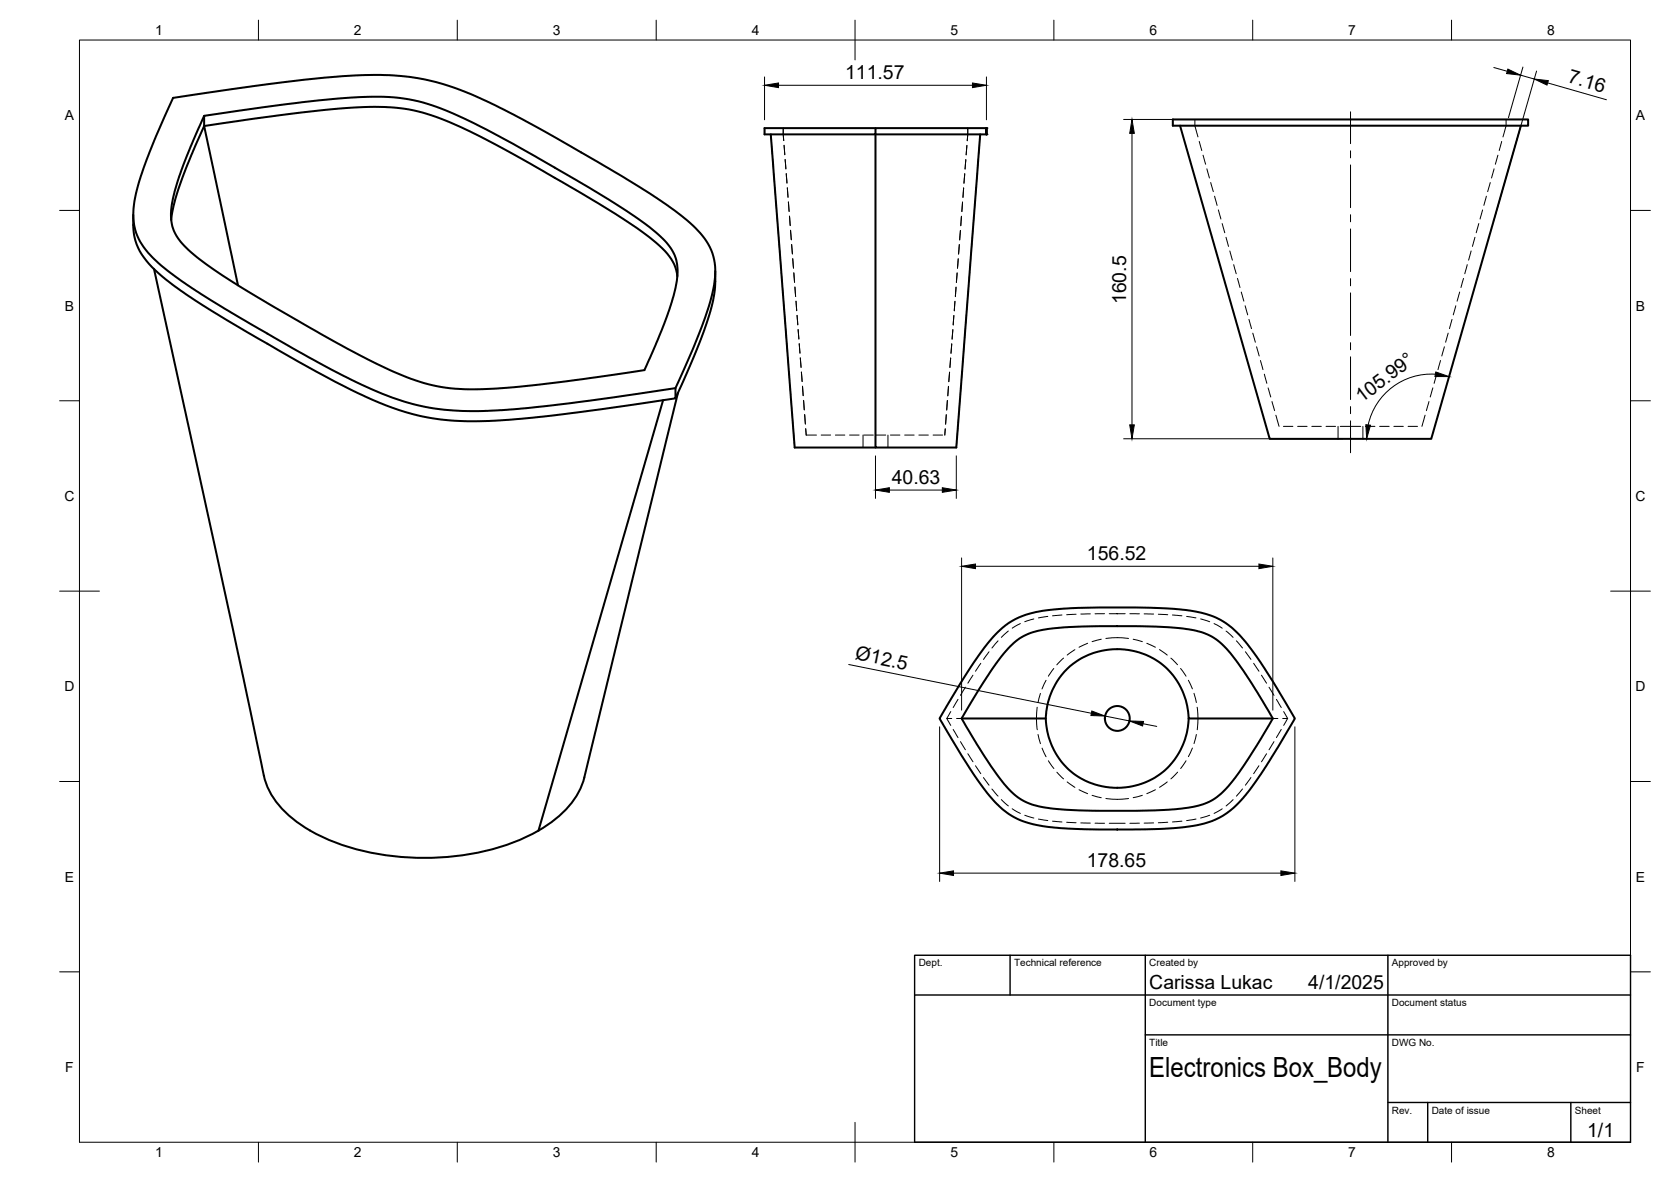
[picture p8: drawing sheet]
<svg xmlns="http://www.w3.org/2000/svg" width="420mm" height="297mm" viewBox="0 0 420 297" stroke-linecap="round" stroke-linejoin="round" font-family="sans-serif">
<!-- layer: Visible -->
<g fill="none" stroke="#000" stroke-width=".51">
<path d="M51.3 29.1l-1.9 4.4a77.2 77.2 0 0 0-6.2 18.2 11.2 11.2 0 0 0 4.3 11.2 115.1 115.1 0 0 0 18.8 12.7l10.7 6.2a200.7 200.7 0 0 0 26.3 13.4 47.5 47.5 0 0 0 21.4 2.4 462.7 462.7 0 0 0 37.3-4.6l2-4.4a77.2 77.2 0 0 0 6.2-18.2 11.2 11.2 0 0 0-4.3-11.1 116.6 116.6 0 0 0-18.8-12.7l-6.6-3.9a237.8 237.8 0 0 0-29.7-15.5 45.5 45.5 0 0 0-20.9-2.8 442.2 442.2 0 0 0-38.6 4.7v2.6l-1.7 3.8a104.7 104.7 0 0 0-6 16.4l-.5 3.4M193.8 33.8l6 78.7h20.3M220.1 32.2h-27.9v1.6h27.9v-1.6h27.9M246.5 33.8l-6 78.7h-20.4v-78.7h27.9M248 32.2v1.6v-1.6M294.9 30h89.3v1.6h-89.3zM296.7 31.6l22.6 78.7h40.6l22.5-78.7M33.5 54l.1 4.1a14.9 14.9 0 0 0 5.4 9.8 128.8 128.8 0 0 0 21 14.3l15.1 8.7a141.7 141.7 0 0 0 27 12.7 71.1 71.1 0 0 0 25.4 1.9l8.3-.7a742.8 742.8 0 0 0 34-4.7v-2.6l1.2-2.4a116.6 116.6 0 0 0 8.4-22.5 15.1 15.1 0 0 0-5.2-15.9 144.1 144.1 0 0 0-22.8-15.3l-16.2-9.3-13-6.7a61.1 61.1 0 0 0-33.2-6.4 494.3 494.3 0 0 0-45.5 5.6 138.8 138.8 0 0 0-9.3 24 15.5 15.5 0 0 0 1.5 12.8 40.6 40.6 0 0 0 11.3 10.2l9.5 6 17.4 10.1a156.2 156.2 0 0 0 27.3 13.1 68.8 68.8 0 0 0 25.7 2.2l7.9-.7a649.4 649.4 0 0 0 35-4.8M38.7 67.6l19.9 90.8 7.7 36.5M170.3 69.4a12.5 12.5 0 0 0-5.2-8.3 180.5 180.5 0 0 0-24.4-15.7l-.6-.4a206.9 206.9 0 0 0-30.4-15.6 47.8 47.8 0 0 0-21.3-2.3 459.1 459.1 0 0 0-37.1 4.6l8.5 40M179.9 68.1a27.8 27.8 0 0 1-.8 8.2l-1.2 4.4-2 5.5-6.1 13.9M170.5 98.8l-23.6 96.6a21.6 21.6 0 0 1-10.1 12.5l-1.4 .8"/>
<path d="M166.7 100.6l-31.3 108.1M250.7 159.1a20.5 20.5 0 0 1 13.2-5.8l7.2-.5 9.8-.1a105.8 105.8 0 0 1 21.2 1.3 19.5 19.5 0 0 1 11.6 7.9 176.2 176.2 0 0 1 11.9 18.7l-8.2 13.5a36 36 0 0 1-9.9 10.9 28.7 28.7 0 0 1-13.4 3.2l-10.3 .3a139.9 139.9 0 0 1-22.8-1.1 19.4 19.4 0 0 1-12.8-8.2 176.2 176.2 0 0 1-12-18.6l2.2-3.7a101.5 101.5 0 0 1 11.4-16.9zM254 162.5a14.4 14.4 0 0 1 9.5-4.4 234.7 234.7 0 0 1 28.8-.5 31.2 31.2 0 0 1 11.8 2.1 20.6 20.6 0 0 1 7.3 7.1l3.3 5 5.3 8.8a103 103 0 0 1-11.6 17.5 14.1 14.1 0 0 1-9.6 4.9 188.4 188.4 0 0 1-24.1 .7h-3.5a38.3 38.3 0 0 1-13.1-2.1 19.3 19.3 0 0 1-7.7-7.3l-3.3-5-5.3-8.7 7.2-11.8 2.6-3.5zM66.3 194.9a20.5 20.5 0 0 0 9 12.2 55.8 55.8 0 0 0 31.4 8.5 58.7 58.7 0 0 0 28.7-6.9M241.8 180.6h21.2M298.9 180.6a18.1 18.1 0 0 1-10.5 15.8 18.1 18.1 0 0 1-18.8-2.3 17.5 17.5 0 0 1-5-20.6 17.5 17.5 0 0 1 18.6-10.2 17.5 17.5 0 0 1 15.7 17.3h21.1"/>
<circle cx="280.9" cy="180.5" r="3.1"/>
</g>
<!-- layer: Hidden -->
<g fill="none" stroke="#000" stroke-width=".25">
<path d="M192.2 32.2v1.6M193.8 33.8l.1 1.3M194 36.3l.2 2.4M194.3 39.9l.2 2.3M196.9 33.8l.2 1.5zM196.9 32.2v1.6M197.3 38.9l-.2-2.4 .2 2.4M243.1 36.5l-.2 2.4 .2-2.3M243.3 33.8l-.1 1.6M243.3 32.2v1.6M243.3 33.8l-.1 1.5M246 39.9l-.2 2.3"/>
<path d="M246.3 36.3l-.2 2.4M246.5 33.8l-.1 1.3M248 32.2v1.6M300.4 30v1.6l.8 2.8M301.5 35.5l.7 2.3M302.5 39l.6 2.3M376.6 39l-.6 2.3M377.6 35.5l-.6 2.3M378.7 30v1.6l-.8 2.8M194.5 43.4l.2 2.4M194.8 47l.2 2.4M195.1 50.6l.2 2.3"/>
<path d="M195.4 54.1l.1 2.4M195.6 57.7l.2 2.4M197.4 40.1l.2 2.3M197.4 40.1l.2 2.4M197.9 46l-.2-2.4 .2 2.4M198.1 49.6l-.1-2.4 .1 2.4M198.2 50.7l.2 2.4M198.2 50.8l.2 2.4M198.5 54.3l.2 2.4zM198.8 57.9l.2 2.3M198.8 57.9l.2 2.4M241.5 57.9l-.2 2.4 .2-2.4"/>
<path d="M241.7 54.4l-.1 2.3M241.7 54.3l-.1 2.4M242 50.8l-.1 2.4zM242.3 47.2l-.2 2.4 .2-2.3M242.6 43.7l-.2 2.4M242.6 43.7l-.2 2.3M242.8 40.1l-.1 2.4zM244.6 57.7l-.1 2.4M244.9 54.1l-.2 2.4M245.2 50.6l-.2 2.3M245.4 47l-.1 2.4M245.7 43.4l-.2 2.4"/>
<path d="M303.5 42.4l.6 2.3M304.4 45.9l.7 2.3M305.4 49.3l.6 2.3M306.3 52.8l.7 2.2M307.3 56.2l.7 2.3M308.3 59.6l.6 2.3M370.9 59.6l-.7 2.3M371.8 56.2l-.6 2.3M372.8 52.8l-.6 2.2M373.7 49.3l-.6 2.3M374.7 45.9l-.6 2.3M375.7 42.4l-.7 2.3"/>
<path d="M195.9 61.2l.2 2.4M196.2 64.8l.2 2.4M196.4 68.4l.2 2.3M196.7 71.9l.2 2.4M197 75.5l.2 2.4M197.3 79l.1 2.4M199.1 61.4l.1 2.4-.1-2.3M199.3 65l.2 2.4-.2-2.4M199.6 68.5l.2 2.4M199.6 68.6l.2 2.4M199.9 72.1l.1 2.4-.1-2.4M200.2 75.7l.1 2.3z"/>
<path d="M200.4 79.2l.2 2.4M200.4 79.3l.2 2.3M239.8 79.3l-.1 2.4zM240.1 75.7l-.2 2.4M240.2 74.5l.2-2.3-.2 2.4M240.7 68.6l-.2 2.4zM240.7 67.4l.2-2.3-.2 2.3M241 63.8l.2-2.3-.2 2.4M243 79l-.2 2.4M243.3 75.5l-.2 2.4M243.5 71.9l-.1 2.4M243.8 68.4l-.2 2.3"/>
<path d="M244.1 64.8l-.2 2.4M244.4 61.2l-.2 2.4M309.2 63.1l.7 2.3M310.2 66.5l.6 2.3M311.1 70l.7 2.2M312.1 73.4l.7 2.3M313.1 76.8l.6 2.3M366.1 76.8l-.7 2.3M367 73.4l-.6 2.3M368 70l-.7 2.2M368.9 66.5l-.6 2.3M369.9 63.1l-.6 2.3"/>
<path d="M197.5 82.6l.2 2.4M197.8 86.2l.2 2.3M198.1 89.7l.2 2.4M198.4 93.3l.1 2.4M198.6 96.9l.2 2.3M200.7 82.8l.2 2.4-.2-2.4M201 86.4l.1 2.3zM201.4 92.3l-.2-2.4 .2 2.4M201.5 93.5l.2 2.3M201.5 93.5l.2 2.4M201.8 97.1l.2 2.3M238.5 97.1l-.2 2.4"/>
<path d="M238.6 95.9l.2-2.4-.2 2.4M239 90l-.2 2.4 .2-2.4M239.3 86.4l-.2 2.4M239.4 85.2l.2-2.3-.2 2.3M241.6 96.9l-.1 2.3M241.9 93.3l-.2 2.4M242.2 89.7l-.2 2.4M242.5 86.2l-.2 2.3M242.7 82.6l-.2 2.4M314 80.3l.7 2.3M315 83.7l.6 2.3M316 87.2l.6 2.3"/>
<path d="M316.9 90.6l.7 2.3M317.9 94l.6 2.3M318.9 97.5l.6 2.3M360.3 97.5l-.7 2.3M361.2 94l-.6 2.3M362.2 90.6l-.6 2.3M363.2 87.2l-.7 2.3M364.1 83.7l-.6 2.3M365.1 80.3l-.7 2.3M198.9 100.4l.2 2.4M199.2 104l.1 2.4M199.5 107.6l.1 2.3"/>
<path d="M199.7 111.1l.1 1.4M202.1 100.6l.1 2.4M202.3 104.2l.2 2.3M202.3 104.2l.2 2.4M202.6 107.8l.1 1.5h2.6M206.5 109.3h2.4M210.1 109.3h2.3M213.6 109.3h2.4M217 109.3v3.2M217.2 109.3h2.4M220.1 109.3h2.6M223.3 109.3v3.2"/>
<path d="M223.9 109.3h2.4M227.5 109.3h2.3M231 109.3h2.4M234.6 109.3h2.4M237.7 107.8l-.1 1.5M237.9 104.2l-.1 2.4zM238.2 100.6l-.2 2.4 .2-2.3M240.6 111.1l-.1 1.4M240.8 107.6l-.2 2.3M241.1 104l-.2 2.4M241.4 100.4l-.2 2.4M319.8 100.9l.7 2.3"/>
<path d="M320.8 104.3l.8 2.9M322.7 107.2h2.4M326.3 107.2h2.4M329.8 107.2h2.4M333.4 107.2h2.4M336.4 107.2v3.1M337 107.2h5.1M342.7 107.2v3.1M343.3 107.2h2.4M346.9 107.2h2.4M350.5 107.2h2.3M354.1 107.2h2.3"/>
<path d="M358.3 104.3l-.8 2.9M359.3 100.9l-.7 2.3M253.5 158.6l-1.7 1.6M256.6 156.7l-2.1 1.2M259.9 155.5l-2.2 .7M263.5 154.9l-2.4 .4M267 154.5l-2.4 .3M270.6 154.4l-2.4 .1M274.2 154.3h-2.4M277.7 154.2h-2.4M278.9 154.2h4M284.1 154.2h2.4"/>
<path d="M287.7 154.3h2.4M291.3 154.4l2.3 .1M294.8 154.5l2.4 .3M298.4 154.9l2.3 .4M301.9 155.5l2.3 .7M305.3 156.7l2 1.2M308.3 158.6l1.7 1.6M239.1 178.8l-1 1.8 1 1.7M240.9 175.8l-1.2 2M242.7 172.7l-1.2 2M244.6 169.7l-1.2 2M246.6 166.7l-1.3 2"/>
<path d="M248.7 163.8l-1.4 1.9M251 161l-1.6 1.8M260.8 177.7l-.2 2.9 .2 2.8M261.6 174.3l-.6 2.2M263 171l-1 2.1M265 168l-1.4 1.9M267.4 165.4l-1.7 1.7M270.3 163.3l-2 1.3M273.5 161.7l-2.2 1M276.9 160.6l-2.3 .7M278.1 160.5l2.8-.3 2.9 .3M284.9 160.6l2.3 .7"/>
<path d="M288.4 161.7l2.1 1M291.5 163.2l2 1.4M294.4 165.4l1.7 1.7M296.8 168l1.4 1.9M298.8 170.9l1 2.2M300.2 174.2l.6 2.3M301 177.7l.2 2.9-.2 2.8M310.9 161l1.5 1.8M313.1 163.8l1.4 1.9M315.2 166.7l1.3 2M317.2 169.7l1.3 2M319.1 172.7l1.2 2"/>
<path d="M321 175.8l1.2 2M322.8 178.8l1 1.8M238.1 180.6h1.2M239.7 183.3l1.2 2.1M240.5 180.6h1.3M241.5 186.4l1.2 2M243.4 189.4l1.2 2M245.3 192.4l1.3 2M247.3 195.4l1.4 1.9M249.4 198.3l1.6 1.8M261 184.6l.6 2.3M262 188l1 2.2"/>
<path d="M263.6 191.2l1.4 1.9M265.7 194.1l1.7 1.6M268.3 196.5l2 1.4M271.3 198.5l2.2 1M274.6 199.9l2.3 .6M287.2 199.9l-2.3 .6M290.5 198.5l-2.1 1M293.5 196.5l-2 1.4M296.1 194l-1.7 1.7M298.2 191.2l-1.3 1.9M299.8 188l-1 2.1M300.8 184.6l-.6 2.3"/>
<path d="M312.4 198.3l-1.5 1.8M314.5 195.4l-1.4 1.9M316.5 192.4l-1.3 2M318.5 189.4l-1.3 2M320 180.6h1.3M320.3 186.4l-1.2 2M322.2 183.3l-1.2 2.1M322.5 180.6h1.3M323.8 180.6l-1 1.7M251.8 200.9l1.7 1.6M254.5 203.2l2.1 1.2M257.7 204.9l2.2 .7"/>
<path d="M261.1 205.8l2.4 .4M264.6 206.4l2.4 .2M268.2 206.6l2.4 .2M271.8 206.8h2.4M275.3 206.9h2.4M278.1 200.7l2.8 .2 2.9-.2M278.9 206.9h4M286.5 206.9h-2.4M290.1 206.8h-2.4M293.6 206.6l-2.3 .2M297.2 206.4l-2.4 .2M300.7 205.8l-2.3 .4"/>
<path d="M304.2 204.9l-2.3 .7M307.3 203.2l-2 1.2M310 200.9l-1.7 1.6"/>
</g>
<!-- layer: Visible -->
<g fill="#000">
<circle cx="248" cy="33.8" r=".25"/>
<circle cx="248" cy="32.2" r=".25"/>
</g>
<!-- layer: BORDER -->
<g fill="none" stroke="#000" stroke-width=".25">
<path d="M20 10.1h390v276.9h-390zM65 5.1v5M115 5.1v5M165 5.1v5M215 5.1v10M265 5.1v5M315 5.1v5M365 5.1v5M15 52.9h5M410 52.9h5M15 100.7h5M410 100.7h5"/>
<path d="M15 148.6h10M405 148.6h10M15 196.4h5M410 196.4h5M15 244.2h5M410 244.2h5M65 287v5M115 287v5M165 287v5M215 282.1v9.9M265 287v5M315 287v5"/>
<path d="M365 287v5"/>
</g>
<!-- layer: TITLEBLOCK -->
<path d="M230 240.1h180v46.9h-180zM230 250h180M254 240.1v9.9M288 240.1v46.9M349 240.1v46.9M288 260.1h122M349 277.1h61M359 277.1v9.9M395 277.1v9.9" fill="none" stroke="#000" stroke-width=".36"/>
<!-- layer: Smart Centers -->
<path d="M339.6 28.1v8M339.6 37.9v1.8M339.6 41.5v10.7M339.6 54v1.7M339.6 57.5v10.7M339.6 70v1.8M339.6 73.6v10.7M339.6 86.1v1.8M339.6 89.7v10.7M339.6 102.2v1.8M339.6 105.8v8" fill="none" stroke="#000" stroke-width=".25"/>
<!-- layer: FD_Dimensions -->
<g fill="none" stroke="#000" stroke-width=".25">
<path d="M192.2 19.3v10.8M248 19.3v10.8M375.6 17l3.4 .9M382.3 18.9l3.5 1M382.9 16.9l-3.6 12.7M386.4 17.9l-10.8 37.5M195.7 21.4h48.8M282.5 30h55M284.6 33.5v73.3M389.1 20.8l14.8 4.3M360.9 94a16.2 16.2 0 0 0-16.9 12.8M220.1 114.6v10.7"/>
<path d="M240.5 114.6v10.7M282.5 110.3h55M223.6 123.2h13.3M241.8 140.2v38.3M245.3 142.3h71.2M320 140.2v38.3M213.4 167l61 12.2M277.9 179.9l6.1 1.3M236.3 182.7v38.8M287.4 181.9l3.5 .6M325.6 182.7v38.8M239.8 219.4h82.3"/>
</g>
<g fill="#000" stroke="#000" stroke-width=".25">
<path d="M379.1 17.4l3.2 1.5-3.5-.4zM192.2 21.4l3.5-.5v1.1zM244.5 20.9l3.5 .5-3.5 .6zM284.6 30l.6 3.5h-1.1zM385.8 19.9l3.5 .4-.3 1.1zM361 93.5l3.4 1.1h-3.6zM284.1 106.8h1.1l-.6 3.5zM343.4 106.7l1.2 .2-1 3.4zM220.1 123.2l3.5-.6v1.1zM236.9 122.6l3.6 .6-3.6 .5zM241.8 142.3l3.5-.6v1.2zM316.5 141.7l3.5 .6-3.5 .6z"/>
<path d="M274.5 178.7l3.4 1.2-3.6-.1zM284 181.2l3.5 .1-.2 1.1zM236.3 219.4l3.5-.6v1.2zM322.1 218.8l3.5 .6-3.5 .6z"/>
</g>
<text font-size="7" x="289" y="270.6">Electronics Box_Body</text>
<g font-size="4.9">
<text x="212.5" y="20">111.57</text>
<text x="394" y="20.7" transform="rotate(16 394 20.7)">7.16</text>
<text x="283.2" y="76.4" transform="rotate(-90 283.2 76.4)">160.5</text>
<text x="342.4" y="101.3" transform="rotate(-37 342.4 101.3)">105.99°</text>
<text x="224.2" y="121.7">40.63</text>
<text x="273.3" y="140.9">156.52</text>
<text x="214.9" y="165.7" transform="rotate(11 214.9 165.7)">Ø12.5</text>
<text x="273.3" y="218">178.65</text>
<text x="289" y="248.5">Carissa Lukac</text>
<text x="329" y="248.5">4/1/2025</text>
<text x="399.1" y="285.7">1/1</text>
</g>
<g font-size="3.5">
<text x="39" y="8.8">1</text>
<text x="89" y="8.8">2</text>
<text x="139" y="8.8">3</text>
<text x="189" y="8.8">4</text>
<text x="239" y="8.8">5</text>
<text x="289" y="8.8">6</text>
<text x="339" y="8.8">7</text>
<text x="389" y="8.8">8</text>
<text x="16.3" y="30.2">A</text>
<text x="411.3" y="30.2">A</text>
<text x="16.3" y="78">B</text>
<text x="411.3" y="78">B</text>
<text x="16.2" y="125.9">C</text>
<text x="411.2" y="125.9">C</text>
<text x="16.2" y="173.7">D</text>
<text x="411.2" y="173.7">D</text>
<text x="16.3" y="221.6">E</text>
<text x="411.3" y="221.6">E</text>
<text x="16.4" y="269.4">F</text>
<text x="411.4" y="269.4">F</text>
<text x="39" y="290.8">1</text>
<text x="89" y="290.8">2</text>
<text x="139" y="290.8">3</text>
<text x="189" y="290.8">4</text>
<text x="239" y="290.8">5</text>
<text x="289" y="290.8">6</text>
<text x="339" y="290.8">7</text>
<text x="389" y="290.8">8</text>
</g>
<g font-size="2.5">
<text x="231" y="242.9">Dept.</text>
<text x="255" y="242.9">Technical reference</text>
<text x="289" y="242.9">Created by</text>
<text x="350" y="242.9">Approved by</text>
<text x="289" y="252.8">Document type</text>
<text x="350" y="252.8">Document status</text>
<text x="289" y="262.9">Title</text>
<text x="350" y="262.9">DWG No.</text>
<text x="350" y="279.9">Rev.</text>
<text x="360" y="279.9">Date of issue</text>
<text x="396" y="279.9">Sheet</text>
</g>
</svg>
